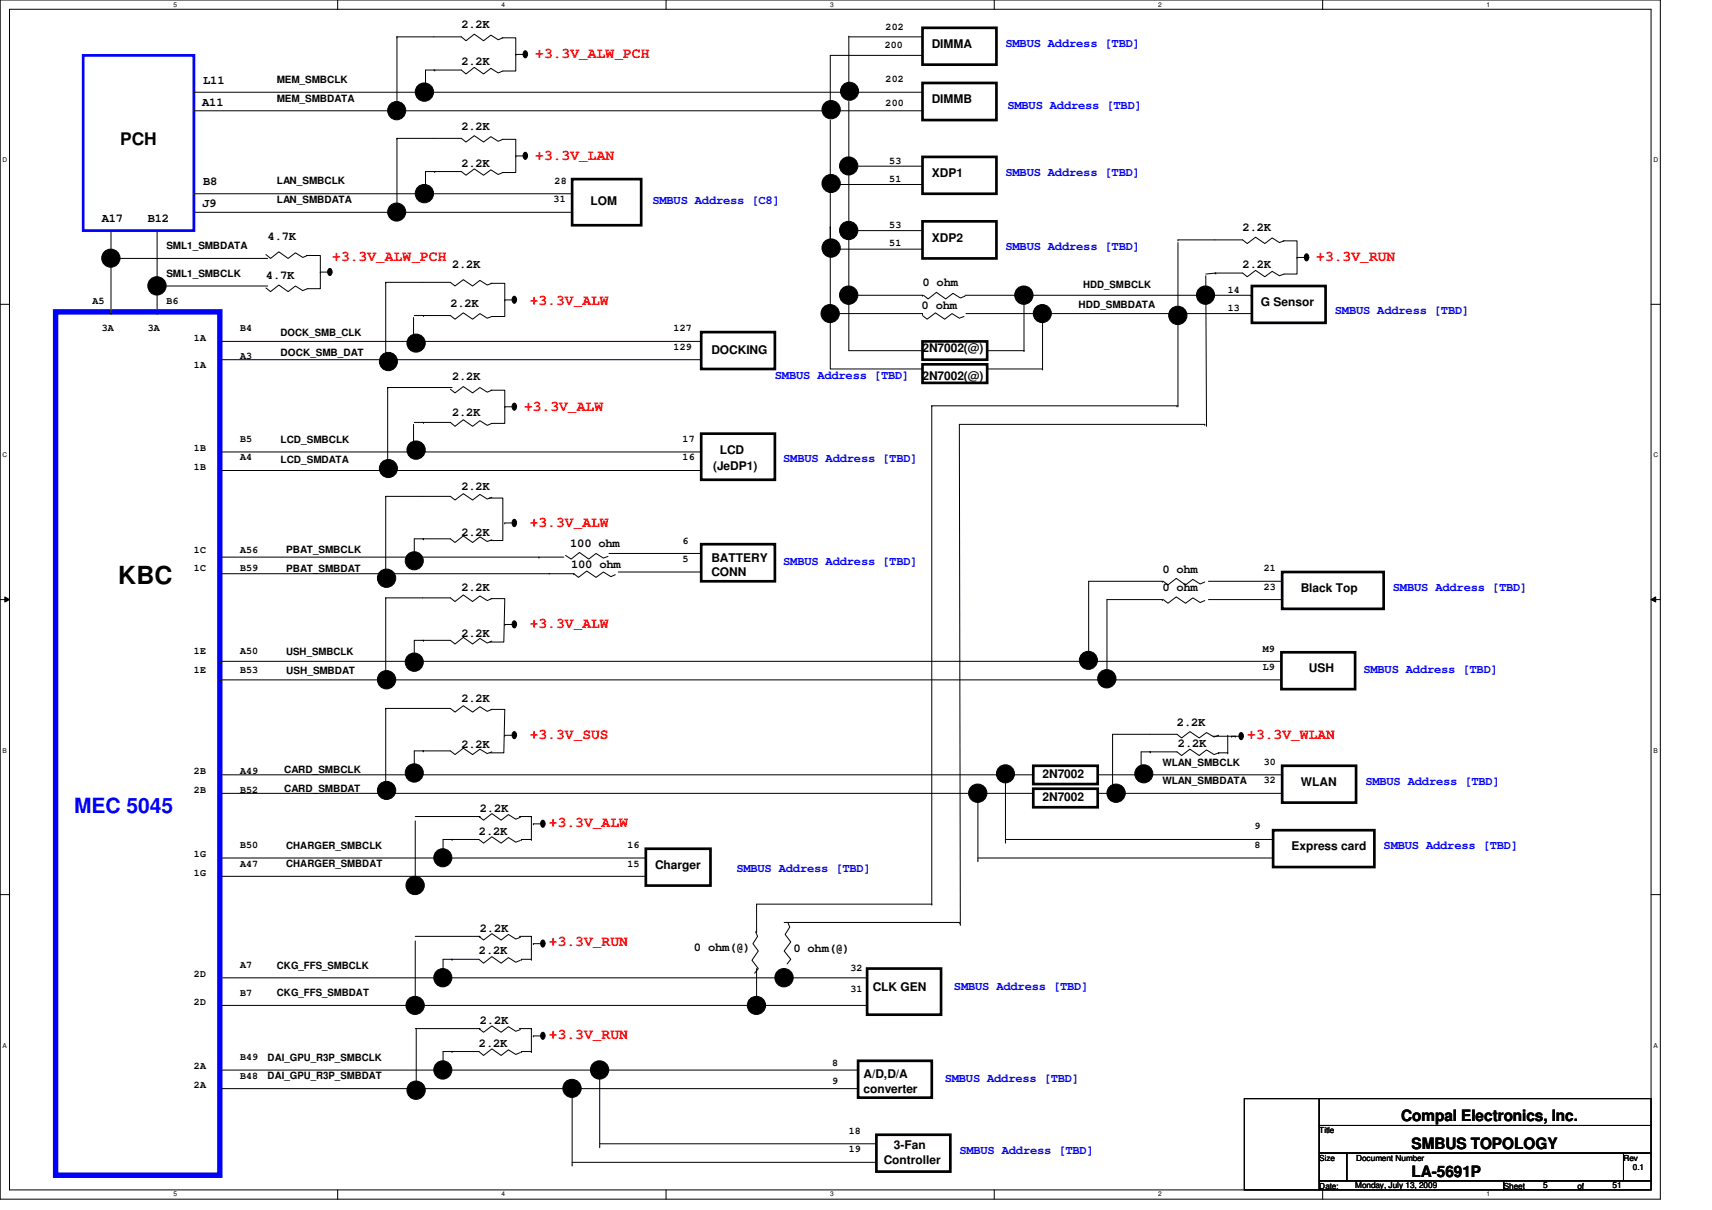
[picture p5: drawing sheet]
<svg xmlns="http://www.w3.org/2000/svg" width="297mm" height="210mm" viewBox="0 0 297 210" stroke-linecap="round" stroke-linejoin="round" font-family="sans-serif">
<path d="M0 0h288.1v208h-288.1zM1.6 1.6h284.9v204.8h-284.9z" fill="none" stroke="#000" stroke-width=".17"/>
<g fill="#fff">
<path d="M30.1 .2h.6v1.2h-.6z"/>
<path d="M30.1 206.6h.6v1.2h-.6z"/>
</g>
<path d="M58.6 0v1.6M58.6 206.4v1.6" fill="none" stroke="#000" stroke-width=".17"/>
<g fill="#fff">
<path d="M87 .2h.6v1.2h-.6z"/>
<path d="M87 206.6h.6v1.2h-.6z"/>
</g>
<path d="M115.6 0v1.6M115.6 206.4v1.6" fill="none" stroke="#000" stroke-width=".17"/>
<g fill="#fff">
<path d="M144 .2h.6v1.2h-.6z"/>
<path d="M144 206.6h.6v1.2h-.6z"/>
</g>
<path d="M172.5 0v1.6M172.5 206.4v1.6" fill="none" stroke="#000" stroke-width=".17"/>
<g fill="#fff">
<path d="M201 .2h.5v1.2h-.5z"/>
<path d="M201 206.6h.5v1.2h-.5z"/>
</g>
<path d="M229.5 0v1.6M229.5 206.4v1.6" fill="none" stroke="#000" stroke-width=".17"/>
<g fill="#fff">
<path d="M257.9 .2h.6v1.2h-.6z"/>
<path d="M257.9 206.6h.6v1.2h-.6z"/>
<path d="M.5 27.2h.7v1.2h-.7z"/>
<path d="M286.9 27.2h.8v1.2h-.8z"/>
<path d="M.5 78.4h.7v1.1h-.7z"/>
<path d="M286.9 78.4h.8v1.1h-.8z"/>
</g>
<path d="M0 52.8h1.6M286.5 52.8h1.6" fill="none" stroke="#000" stroke-width=".17"/>
<g fill="#fff">
<path d="M.5 129.6h.7v1.2h-.7z"/>
<path d="M286.9 129.6h.7v1.2h-.7z"/>
</g>
<path d="M0 104h1.6M.8 103.5l.8 .5-.8 .4zM286.5 104l.8-.5v.9zM286.5 104h1.6" fill="none" stroke="#000" stroke-width=".17"/>
<path d="M.8 103.5l.8 .5-.8 .4zM286.5 104l.8-.5v.9z" fill="#000"/>
<g fill="#fff">
<path d="M.5 180.8h.7v1.1h-.7z"/>
<path d="M286.9 180.8h.7v1.1h-.7z"/>
</g>
<g fill="none" stroke="#000" stroke-width=".17">
<path d="M33.7 16h.1M33.7 19.2h.1M33.7 16h126.4M33.7 19.2h126.4M68.9 6.4h.1M68.9 19.2h.1M68.9 6.4h11.1l.9 .7 1.4-1.2 1.6 1.2 1.3-1 1.2 .8 .8-.3M68.9 6.4v12.8M73.8 15.2h.1M75.4 12.1h.1M87.1 6.6h2.4v5.7h-2.3l-.8 .4-1.2-.8-1.3 .9-1.6-1.1-1.4 1.1-.9-.7h-6.2v3.1M89.5 9.4h.1"/>
<path d="M89.5 9.4h2.1M90.9 8.9l.2-.1a.68 .68 0 0 1 .4 .6 .68 .68 0 0 1-.4 .6 .71 .71 0 0 1-.2-1.1zM144.1 19.9h.1M147.3 16.5h.1M147.3 6.4h12.8M147.3 6.3v10.2M147.3 17.6v43.2h12.8M160.1 6.4h.1M160.1 9.6h.1M160.1 9.6h-16v10.3M33.7 36.8h.1M33.7 33.6h.1"/>
<path d="M33.7 36.8h65.6M33.7 33.6h65.6M68.9 24h11.1l.9 .6 1.4-1.1 1.6 1.1 1.3-.9 1.2 .8 .8-.3M68.9 24h.1M68.9 36.8h.1M68.9 24v12.8M73.8 32.8h.1M75.4 29.8h.1M87.1 24.2h2.4v5.7h-2.3l-.8 .4-1.2-.8-1.3 .9-1.6-1.1-1.4 1.1-.9-.6h-6.2v3M89.5 27.1h.1M89.5 27.1h2.1M90.9 26.5l.2-.1a.68 .68 0 0 1 .4 .6 .68 .68 0 0 1-.4 .6 .71 .71 0 0 1-.2-1.1z"/>
<path d="M144.1 39.4h.1M144.1 20.8v43.2h16M145.7 32h.1M145.7 32h14.4M147.3 39.5h.1M148.9 28.8h11.2M160.1 28.8h.1M19.3 54.4h.1M19.3 44.8h.1M19.3 40v14.4M19.3 44.8h27.1M27.3 54.4h.1"/>
<path d="M27.3 49.6h.1M27.3 40v14.4M27.3 49.6h19.1M38.4 59.2h.1M38.4 59.2h83.3M46.1 44.2l.8 .6 1.5-1.1 1.6 1.1 1.3-.9 1.2 .8 .8-.4M53.2 44.3h2.4v5.8h-2.3l-.8 .3-1.2-.8-1.3 1-1.6-1.2-1.5 1.2-.8-.6M55.6 47.2h.1M55.6 47.2h2.1M57 46.6h.2a.68 .68 0 0 1 .4 .6 .68 .68 0 0 1-.4 .6 .71 .71 0 0 1-.2-1.2zM66.9 49h11.2l.8 .6 1.5-1.1 1.6 1.1 1.3-1 1.2 .8 .8-.3M66.9 49h.1"/>
<path d="M66.9 49v12.8M71.8 58.1h.1M71.8 55.1v3M73.5 54.7h.1M85.2 49.1h2.4v5.8h-2.3l-.8 .3-1.2-.8-1.3 1-1.6-1.1-1.5 1.1-.8-.7h-6.2M87.6 52h.1M87.6 52h2.1M89 51.5l.2-.1a.68 .68 0 0 1 .4 .6 .68 .68 0 0 1-.4 .6 .71 .71 0 0 1-.2-1.1zM144.1 43.2h.1M144.1 43.2h16M144.1 54.4h16M147.3 40h.1"/>
<path d="M147.3 40h12.8M147.3 51.2h12.8M160.1 43.2h.1M160.1 40h.1M160.1 51.2h.1M160.1 54.4h.1M160.1 54.7l.8 .7 1.4-1.1 1.6 1.1 1.3-1 1.3 .8 .8-.3M160.2 51.2l.8 .7 1.5-1.2 1.6 1.2 1.3-1 1.2 .8 .8-.3M167.4 51.2h49.6M167.6 54.4h49.6M177.7 51.2h.1M177.7 51.2v9.6"/>
<path d="M180.9 54.4h.1M180.9 54.4v9.6M204.4 41.6h11.2l.8 .6 1.4-1.1 1.7 1.1 1.2-.9 1.3 .8 .8-.3M204.4 41.6h.1M204.4 42.1v28.3M209.2 47.8l.1 26M210.9 47.4h.1M210.9 47.4l-1.7 .1M217 51.2h.1M217.2 54.4h.1M222.6 41.8h2.4v5.7h-2.2l-.8 .3-1.3-.7-1.2 .9-1.7-1.1-1.4 1.1-.8-.6h-4.8M225 44.7h.1"/>
<path d="M225 44.7h2.1M226.5 44.1l.2-.1a.68 .68 0 0 1 .4 .6 .68 .68 0 0 1-.4 .7 .71 .71 0 0 1-.2-1.2zM38.4 78.4h.1M38.4 62.4h.1M38.4 78.4h83.3M38.4 62.4h83.3M66.9 61.8h.1M67.3 67.2h.1M67.3 67.2v12.8M67.3 67.2h11.1M71.8 76.7h.1M71.8 73.6v3.1"/>
<path d="M73.5 73.3h.1M78.1 67.5l.8 .7 1.5-1.1 1.6 1.1 1.3-1 1.2 .8 .8-.3M85.2 67.7h2.4v5.7h-2.3l-.8 .4-1.2-.8-1.3 1-1.6-1.2-1.5 1.2-.8-.7h-6.2M87.6 70.6h.1M87.6 70.6h2.1M89 70l.2-.1a.68 .68 0 0 1 .4 .6 .68 .68 0 0 1-.4 .7 .71 .71 0 0 1-.2-1.2zM160.1 60.8h.1M160.1 64h.1M161.7 70.4h.1M161.7 70.4v86.4M161.7 70.4h42.5M171.3 60.8h6.4"/>
<path d="M171.3 64h9.6M177.7 60.8h.1M180.9 64h.1M204.2 70.4h.1M204.4 70.4h.1M209 73.6h.1M209 73.6h-42.5l.1 86.8M209.3 73.8h.1M38.3 96.6h.1M38.3 96.6h59.5M38.4 99.5h.1M38.4 81.6h.1"/>
<path d="M38.4 99.5h61.2M38.4 81.6h83.3M66.9 86.1h11.2l.8 .6 1.5-1.1 1.6 1.1 1.3-.9 1.2 .8 .8-.3M66.9 86.1h.1M66.9 98.9h.1M66.9 86.1v12.8M67.3 80h.1M71.9 96.5h.1M73.5 93.5h.1M84.9 86.4h2.3v7.4h-2.2M85.3 93.6l-.8 .3-1.2-.8-1.3 1-1.6-1.1-1.5 1.1-.8-.6h-6.2v3M87.6 90.7h.1"/>
<path d="M87.6 90.7h2.1M89 90.2l.2-.1a.72 .72 0 0 1 0 1.3 .74 .74 0 0 1-.2-1.2zM93.5 96.6h.1M98.1 96.4l1 .6 1.4-1.2 1.6 1.2 1.3-1 1.3 .8 .8-.3M99.6 99.5l.8 .7 1.4-1.1 1.6 1.1 1.3-1 1.3 .8 .8-.3M99.6 99.5h.1M105.7 96h16M107.3 99.2h14.4M121.7 99.2h.1M121.7 96h.1M38.3 114.7h.1M38.3 117.9h.1"/>
<path d="M38.3 114.7h184M38.3 117.9h184M66.9 103.7h11.2l.8 .7 1.5-1.2 1.6 1.2 1.3-1 1.2 .8 .8-.4M66.9 103.7h.1M66.9 116.5h.1M66.9 103.7v12.8M71.9 114.1h.1M73.5 111.1h.1M85.2 103.8h2.4l-.2 7.6h-2.4M85.3 111.2l-.8 .3-1.2-.8-1.3 1-1.6-1.1-1.5 1.1-.8-.6h-6.2v3M87.6 108.3h.1M87.6 108.3h2.1"/>
<path d="M89 107.8l.2-.1a.68 .68 0 0 1 .4 .6 .68 .68 0 0 1-.4 .6 .71 .71 0 0 1-.2-1.1zM188.9 115.2h.1M192.1 118.4h.1M201.7 100.8h.1M201.7 104h.1M201.7 100.8h-12.8v14.4M201.7 104h-9.6v14.4M201.8 100.8l.8 .7 1.5-1.2 1.6 1.2 1.3-1 1.2 .8 .8-.3M201.8 104l.8 .6 1.5-1.1 1.6 1.1 1.3-.9 1.2 .8 .8-.3M209.7 100.8h12.8M209.7 104h12.8M222.5 100.8h.1"/>
<path d="M222.5 104h.1M38.4 134.4h.1M38.4 137.6h140.9M38.4 134.4h140.9M66.9 122.9h11.2l.8 .6 1.5-1.1 1.6 1.1 1.3-.9 1.2 .8 .8-.3M66.9 122.9h.1M66.9 135.7h.1M66.9 122.9v12.8M71.9 133.3h.1M73.5 130.3h.1M85.2 123.1h2.4l-.2 7.5h-2.4M85.3 130.4l-.8 .3-1.2-.7-1.3 .9-1.6-1.1-1.5 1.1-.8-.6h-6.2v3"/>
<path d="M87.6 127.6h.1M87.6 127.6h2.1M89 127l.2-.1a.68 .68 0 0 1 .4 .6 .68 .68 0 0 1-.4 .6 .71 .71 0 0 1-.2-1.1zM169.7 137.6v11.7M174.5 134.4v11.7M179.3 137.6h.1M190.5 137.6h32M190.5 134.4h32M193 137.5h.1M193 127.4h11.2l.8 .6 1.5-1.1 1.6 1.1 1.2-.9 1.3 .7 .9-.2M193 127.4h.1M193 127.4v10.1"/>
<path d="M198 133.5h.1M199.6 130.4h.1M210.5 127.7h5.3M211.5 130.6l-.9 .3-1.3-.8-1.2 1-1.6-1.1-1.5 1.1-.8-.7h-6.2v3.1M211.5 130.6h.1M211.5 130.6h1.5M213 130.6h.1M213 127.6v3M213.7 127.7h.1M214.3 127.7h.1M215.2 127.2l.1-.1a.68 .68 0 0 1 .4 .6 .68 .68 0 0 1-.4 .6 .71 .71 0 0 1-.1-1.1zM222.5 137.6h.1"/>
<path d="M222.5 134.4h.1M0 155.2h1.6M38.4 148.8h.1M38.4 152h.1M38.4 148.8h73.7M38.4 152h73.7M72 153.6h.1M72 142.4v11.2M72 141.6h11.3M76.9 148.7h.1M78.4 145.6h.1M83.1 141.6l.8 .7 1.4-1.2 1.6 1.2 1.3-1 1.3 .8 .8-.3"/>
<path d="M83.3 141.6h.1M90.1 141.6h2.1M90.3 145.8l-.8 .3-1.3-.8-1.3 1-1.6-1.1-1.4 1.1-.8-.7h-6.2v3.1M90.5 145.6h.1M90.5 145.6h1.7M92.2 145.6h.1M92.2 141.6h.1M92.2 141.6v4M92.5 142.9h.1M92.5 142.9h2.1M94 142.4l.2-.1a.68 .68 0 0 1 .4 .6 .68 .68 0 0 1-.4 .6 .71 .71 0 0 1-.2-1.1zM161.7 156.8h.1"/>
<path d="M161.7 156.8h-30.4v4.8M169.7 149.3h.1M169.7 148.8h51.2M174.5 146.1h.1M174.5 145.6h46.4M220.9 148.8h.1M220.9 145.6h.1M286.5 155.2h1.6M38.4 169.6h112M38.4 174.4h112M72 174.4h.1M72 162.4h11.3"/>
<path d="M72 163.2v11.2M72 178.4h11.3M72.2 178.4v11.3M76.9 169.5h.1M78.4 166.4h.1M83.1 162.4l.8 .7 1.4-1.1 1.6 1.1 1.3-1 1.3 .8 .8-.3M83.1 178.4l.8 .7 1.4-1.1 1.6 1.1 1.3-1 1.3 .8 .8-.3M83.3 162.4h.1M83.3 178.4h.1M90.1 162.4h2.1M90.1 178.4h2.1M90.3 166.6l-.8 .3-1.3-.8-1.3 1-1.6-1.2-1.4 1.2-.8-.7h-6.2v3.1"/>
<path d="M90.5 166.4h.1M90.5 166.4h1.7M92.2 166.4h.1M92.2 162.4h.1M92.2 178.4h.1M92.2 162.4v4M92.2 178.4v4M92.5 163.7h.1M92.5 179.7h.1M92.5 163.7h2.1M92.5 179.7h2.1M94 163.1h.2a.68 .68 0 0 1 .4 .6 .68 .68 0 0 1-.4 .6 .71 .71 0 0 1-.2-1.2z"/>
<path d="M94 179.1h.2a.68 .68 0 0 1 .4 .6 .68 .68 0 0 1-.4 .6 .71 .71 0 0 1-.2-1.2zM131.1 161.6l.3 .8-.8 1.3 1 1.3-1.1 1.6 1.1 1.4-.7 .8M131.3 161.6h.1M131.3 172.8h.1M131.3 168v4.8M136.1 169.6h.1M136.1 160h30.4M136.1 168v1.6M136.7 160l.3 .8-.8 1.3 1 1.3-1.1 1.6 1.1 1.4-.6 .8M150.4 169.6h.1M150.4 174.4h.1M166.5 160h.1"/>
<path d="M166.6 160.4h.1M38.4 185.6h.1M38.4 188.8h.1M38.4 185.6h110.5M38.4 188.8h110.5M72.2 189.7h.1M76.9 185.5h.1M78.4 182.4h.1M90.3 182.6l-.8 .3-1.3-.8-1.3 1-1.6-1.2-1.4 1.2-.8-.7h-6.2v3.1M90.5 182.4h.1M90.5 182.4h1.7M92.2 182.4h.1"/>
<path d="M99.3 188.8v13.3M104.1 198.9h.1M104.1 185.6v13.3M104.1 198.4h48M152.1 198.4h.1M215.9 190.6h13v15.8h-13zM228.9 190.6h57.6v4.6h-57.6zM228.9 195.2h57.6v4.8h-57.6zM99.3 202.1h.1M99.3 201.6h52.8M152.1 201.6h.1M228.9 200h4.8v4.9h-4.8z"/>
<path d="M228.9 204.9h32v1.5h-32zM233.7 200h48v4.9h-48zM260.9 204.9h25.6v1.5h-25.6zM281.7 200h4.8v4.9h-4.8z"/>
<circle cx="68.8" cy="19.2" r="1.58"/>
<circle cx="73.6" cy="16" r="1.6"/>
<circle cx="144.2" cy="19" r="1.6"/>
<circle cx="147.4" cy="15.8" r="1.57"/>
<circle cx="68.8" cy="36.8" r="1.57"/>
<circle cx="73.6" cy="33.6" r="1.6"/>
<circle cx="144.2" cy="31.8" r="1.58"/>
<circle cx="147.2" cy="40" r="1.6"/>
<circle cx="147.3" cy="28.8" r="1.58"/>
<circle cx="19.2" cy="44.8" r="1.58"/>
<circle cx="27.2" cy="49.6" r="1.6"/>
<circle cx="72.2" cy="59.5" r="1.58"/>
<circle cx="144" cy="54.4" r="1.58"/>
<circle cx="144.2" cy="43" r="1.6"/>
<circle cx="147.2" cy="51.2" r="1.6"/>
<circle cx="177.6" cy="51.2" r="1.6"/>
<circle cx="180.8" cy="54.4" r="1.57"/>
<circle cx="204.4" cy="54.7" r="1.6"/>
<circle cx="209.2" cy="51.2" r="1.58"/>
<circle cx="67.4" cy="62.7" r="1.58"/>
<circle cx="72.2" cy="78.1" r="1.6"/>
<circle cx="67.4" cy="81.3" r="1.57"/>
<circle cx="71.9" cy="97.3" r="1.57"/>
<circle cx="67.1" cy="117.9" r="1.6"/>
<circle cx="67.1" cy="100.3" r="1.6"/>
<circle cx="71.9" cy="114.9" r="1.58"/>
<circle cx="188.8" cy="114.6" r="1.57"/>
<circle cx="192" cy="117.7" r="1.6"/>
<circle cx="67.1" cy="137.1" r="1.58"/>
<circle cx="71.9" cy="134.1" r="1.58"/>
<circle cx="169.6" cy="137.6" r="1.6"/>
<circle cx="174.4" cy="134.2" r="1.57"/>
<circle cx="193.6" cy="137.6" r="1.6"/>
<circle cx="198.5" cy="134.2" r="1.57"/>
<circle cx="72" cy="153.6" r="1.6"/>
<circle cx="76.8" cy="148.8" r="1.57"/>
<circle cx="72" cy="174.4" r="1.58"/>
<circle cx="76.8" cy="169.6" r="1.58"/>
<circle cx="131.3" cy="174.4" r="1.58"/>
<circle cx="136" cy="169.6" r="1.6"/>
<circle cx="72.2" cy="189.1" r="1.6"/>
<circle cx="76.8" cy="185.6" r="1.58"/>
<circle cx="99.3" cy="188.8" r="1.58"/>
<circle cx="104" cy="185.6" r="1.6"/>
</g>
<path d="M9.6 54.1h28.5v149.8h-28.5z" fill="none" stroke="#00f" stroke-width=".93"/>
<g fill="#000">
<path d="M90.9 8.9l.2-.1a.68 .68 0 0 1 .4 .6 .68 .68 0 0 1-.4 .6 .71 .71 0 0 1-.2-1.1z" fill-rule="evenodd"/>
<path d="M90.9 26.5l.2-.1a.68 .68 0 0 1 .4 .6 .68 .68 0 0 1-.4 .6 .71 .71 0 0 1-.2-1.1z" fill-rule="evenodd"/>
<path d="M57 46.6h.2a.68 .68 0 0 1 .4 .6 .68 .68 0 0 1-.4 .6 .71 .71 0 0 1-.2-1.2z" fill-rule="evenodd"/>
<path d="M89 51.5l.2-.1a.68 .68 0 0 1 .4 .6 .68 .68 0 0 1-.4 .6 .71 .71 0 0 1-.2-1.1z" fill-rule="evenodd"/>
<path d="M226.5 44.1l.2-.1a.68 .68 0 0 1 .4 .6 .68 .68 0 0 1-.4 .7 .71 .71 0 0 1-.2-1.2z" fill-rule="evenodd"/>
<path d="M89 70l.2-.1a.68 .68 0 0 1 .4 .6 .68 .68 0 0 1-.4 .7 .71 .71 0 0 1-.2-1.2z" fill-rule="evenodd"/>
<path d="M89 90.2l.2-.1a.72 .72 0 0 1 0 1.3 .74 .74 0 0 1-.2-1.2z" fill-rule="evenodd"/>
<path d="M89 107.8l.2-.1a.68 .68 0 0 1 .4 .6 .68 .68 0 0 1-.4 .6 .71 .71 0 0 1-.2-1.1z" fill-rule="evenodd"/>
<path d="M89 127l.2-.1a.68 .68 0 0 1 .4 .6 .68 .68 0 0 1-.4 .6 .71 .71 0 0 1-.2-1.1z" fill-rule="evenodd"/>
<path d="M215.2 127.2l.1-.1a.68 .68 0 0 1 .4 .6 .68 .68 0 0 1-.4 .6 .71 .71 0 0 1-.1-1.1z" fill-rule="evenodd"/>
<path d="M94 142.4l.2-.1a.68 .68 0 0 1 .4 .6 .68 .68 0 0 1-.4 .6 .71 .71 0 0 1-.2-1.1z" fill-rule="evenodd"/>
<path d="M94 163.1h.2a.68 .68 0 0 1 .4 .6 .68 .68 0 0 1-.4 .6 .71 .71 0 0 1-.2-1.2z" fill-rule="evenodd"/>
<path d="M94 179.1h.2a.68 .68 0 0 1 .4 .6 .68 .68 0 0 1-.4 .6 .71 .71 0 0 1-.2-1.2z" fill-rule="evenodd"/>
<circle cx="68.8" cy="19.2" r="1.58"/>
<circle cx="73.6" cy="16" r="1.6"/>
<circle cx="144.2" cy="19" r="1.6"/>
<circle cx="147.4" cy="15.8" r="1.57"/>
<circle cx="68.8" cy="36.8" r="1.57"/>
<circle cx="73.6" cy="33.6" r="1.6"/>
<circle cx="144.2" cy="31.8" r="1.58"/>
<circle cx="147.2" cy="40" r="1.6"/>
<circle cx="147.3" cy="28.8" r="1.58"/>
<circle cx="19.2" cy="44.8" r="1.58"/>
<circle cx="27.2" cy="49.6" r="1.6"/>
<circle cx="72.2" cy="59.5" r="1.58"/>
<circle cx="144" cy="54.4" r="1.58"/>
<circle cx="144.2" cy="43" r="1.6"/>
<circle cx="147.2" cy="51.2" r="1.6"/>
<circle cx="177.6" cy="51.2" r="1.6"/>
<circle cx="180.8" cy="54.4" r="1.57"/>
<circle cx="204.4" cy="54.7" r="1.6"/>
<circle cx="209.2" cy="51.2" r="1.58"/>
<circle cx="67.4" cy="62.7" r="1.58"/>
<circle cx="72.2" cy="78.1" r="1.6"/>
<circle cx="67.4" cy="81.3" r="1.57"/>
<circle cx="71.9" cy="97.3" r="1.57"/>
<circle cx="67.1" cy="117.9" r="1.6"/>
<circle cx="67.1" cy="100.3" r="1.6"/>
<circle cx="71.9" cy="114.9" r="1.58"/>
<circle cx="188.8" cy="114.6" r="1.57"/>
<circle cx="192" cy="117.7" r="1.6"/>
<circle cx="67.1" cy="137.1" r="1.58"/>
<circle cx="71.9" cy="134.1" r="1.58"/>
<circle cx="169.6" cy="137.6" r="1.6"/>
<circle cx="174.4" cy="134.2" r="1.57"/>
<circle cx="193.6" cy="137.6" r="1.6"/>
<circle cx="198.5" cy="134.2" r="1.57"/>
<circle cx="72" cy="153.6" r="1.6"/>
<circle cx="76.8" cy="148.8" r="1.57"/>
<circle cx="72" cy="174.4" r="1.58"/>
<circle cx="76.8" cy="169.6" r="1.58"/>
<circle cx="131.3" cy="174.4" r="1.58"/>
<circle cx="136" cy="169.6" r="1.6"/>
<circle cx="72.2" cy="189.1" r="1.6"/>
<circle cx="76.8" cy="185.6" r="1.58"/>
<circle cx="99.3" cy="188.8" r="1.58"/>
<circle cx="104" cy="185.6" r="1.6"/>
</g>
<g fill="none" stroke="#000" stroke-width=".47">
<path d="M160.1 14.4h12.8v6.4h-12.8zM160.1 4.8h12.8v6.4h-12.8zM99.3 31.1h11.9v8h-11.9zM160.1 38.4h12.8v6.4h-12.8zM160.1 27.2h12.8v6.4h-12.8zM121.7 57.6h12.7v6.4h-12.7zM160.1 59.2h11.2v3.2h-11.2zM217.2 49.6h12.8v6.4h-12.8zM121.7 75.2h12.7v8h-12.7zM160.1 63.2h11.2v3.2h-11.2zM121.7 94.4h12.7v6.4h-12.7zM222.5 99.2h17.6v6.4h-17.6z"/>
<path d="M222.3 113.2h12.8v6.3h-12.8zM179.3 132.8h11.2v3.2h-11.2zM179.3 136.8h11.2v3.2h-11.2zM222.5 132.8h12.8v6.4h-12.8zM112.1 147.2h11.2v6.4h-11.2zM220.9 144h17.6v6.4h-17.6zM150.4 168h12.9v8h-12.9zM148.9 184h12.8v6.4h-12.8zM152.1 196.8h12.8v6.4h-12.8z"/>
</g>
<path d="M14.4 9.6h19.3v30.4h-19.3z" fill="none" stroke="#00f" stroke-width=".47"/>
<text font-size="4.3" x="20.5" y="101.3">KBC</text>
<text font-size="3.6" fill="#00f" x="12.9" y="141">MEC 5045</text>
<text font-size="3" x="20.9" y="25.1">PCH</text>
<g font-size="2.7">
<text x="243.1" y="194.4">Compal Electronics, Inc.</text>
<text x="244.9" y="199.4">SMBUS TOPOLOGY</text>
<text x="244.9" y="204.2">LA-5691P</text>
</g>
<g font-size="2.5" fill="#f00">
<text x="92.9" y="10.1">+3.3V_ALW_PCH</text>
<text x="92.9" y="27.7">+3.3V_LAN</text>
<text x="57.7" y="45.3">+3.3V_ALW_PCH</text>
<text x="228.4" y="45.3">+3.3V_RUN</text>
<text x="91.9" y="53">+3.3V_ALW</text>
<text x="90.9" y="71.4">+3.3V_ALW</text>
<text x="91.9" y="91.4">+3.3V_ALW</text>
<text x="91.9" y="109">+3.3V_ALW</text>
<text x="91.9" y="128.2">+3.3V_SUS</text>
<text x="216.4" y="128.2">+3.3V_WLAN</text>
<text x="95.2" y="143.4">+3.3V_ALW</text>
<text x="95.2" y="164.2">+3.3V_RUN</text>
<text x="95.2" y="180.2">+3.3V_RUN</text>
</g>
<g font-size="2.1">
<text x="80" y="4.9">2.2K</text>
<text x="80" y="11.3">2.2K</text>
<text x="161.7" y="8.3">DIMMA</text>
<text x="35.3" y="14.5">L11</text>
<text x="161.7" y="17.9">DIMMB</text>
<text x="35.1" y="18.3">A11</text>
<text x="80" y="22.5">2.2K</text>
<text x="80" y="28.9">2.2K</text>
<text x="35.1" y="35.9">J9</text>
<text x="35.3" y="32.1">B8</text>
<text x="102.4" y="35.5">LOM</text>
<text x="161.7" y="30.7">XDP1</text>
<text x="17.6" y="38.5">A17</text>
<text x="25.7" y="38.5">B12</text>
<text x="46.4" y="41.7">4.7K</text>
<text x="161.7" y="41.9">XDP2</text>
<text x="215.6" y="40.1">2.2K</text>
<text x="78.4" y="46.5">2.2K</text>
<text x="215.6" y="46.5">2.2K</text>
<text x="46.1" y="48.4">4.7K</text>
<text x="78.1" y="53.2">2.2K</text>
<text x="159.9" y="53.6">0 ohm</text>
<text x="160.1" y="49.7">0 ohm</text>
<text x="218.8" y="53.1">G Sensor</text>
<text x="78.4" y="65.9">2.2K</text>
<text x="123.4" y="61.4">DOCKING</text>
<text x="160.1" y="61.1">2N7002(@)</text>
<text x="160.1" y="65.9">2N7002(@)</text>
<text x="78.4" y="72.1">2.2K</text>
<text x="123.7" y="81.4">(JeDP1)</text>
<text x="124.9" y="78.7">LCD</text>
<text x="80" y="84.9">2.2K</text>
<text x="80" y="92.9">2.2K</text>
<text x="98.9" y="94.8">100 ohm</text>
<text x="99.1" y="98.5">100 ohm</text>
<text x="123.4" y="97.5">BATTERY</text>
<text x="123.4" y="99.9">CONN</text>
<text x="201.7" y="99.3">0 ohm</text>
<text x="80" y="102.5">2.2K</text>
<text x="201.7" y="102.5">0 ohm</text>
<text x="225.7" y="102.7">Black Top</text>
<text x="80" y="110.5">2.2K</text>
<text x="227.1" y="116.6">USH</text>
<text x="80" y="121.7">2.2K</text>
<text x="204.2" y="125.9">2.2K</text>
<text x="80" y="129.7">2.2K</text>
<text x="204.4" y="129.5">2.2K</text>
<text x="180.9" y="135">2N7002</text>
<text x="225.7" y="136.3">WLAN</text>
<text x="83.3" y="140.9">2.2K</text>
<text x="180.9" y="138.9">2N7002</text>
<text x="83.1" y="144.8">2.2K</text>
<text x="224.1" y="147.5">Express card</text>
<text x="113.7" y="150.7">Charger</text>
<text x="83.3" y="161.7">2.2K</text>
<text x="83.1" y="165.6">2.2K</text>
<text x="120.4" y="164.9">0 ohm(@)</text>
<text x="137.7" y="165.1">0 ohm(@)</text>
<text x="151.4" y="171.9">CLK GEN</text>
<text x="83.3" y="177.7">2.2K</text>
<text x="83.1" y="181.6">2.2K</text>
<text x="149.8" y="187.1">A/D,D/A</text>
<text x="149.8" y="189.5">converter</text>
<text x="153.3" y="201.8">Controller</text>
<text x="155.1" y="199.4">3-Fan</text>
</g>
<g font-size="2.1" fill="#00f">
<text x="174.5" y="8.1">SMBUS Address [TBD]</text>
<text x="174.8" y="19">SMBUS Address [TBD]</text>
<text x="113.2" y="35.3">SMBUS Address [C8]</text>
<text x="174.5" y="30.5">SMBUS Address [TBD]</text>
<text x="174.5" y="43.3">SMBUS Address [TBD]</text>
<text x="231.6" y="54.5">SMBUS Address [TBD]</text>
<text x="134.4" y="65.7">SMBUS Address [TBD]</text>
<text x="135.9" y="80.1">SMBUS Address [TBD]</text>
<text x="135.9" y="98">SMBUS Address [TBD]</text>
<text x="241.7" y="102.5">SMBUS Address [TBD]</text>
<text x="236.6" y="116.8">SMBUS Address [TBD]</text>
<text x="236.9" y="136.1">SMBUS Address [TBD]</text>
<text x="240.1" y="147.3">SMBUS Address [TBD]</text>
<text x="127.8" y="151.3">SMBUS Address [TBD]</text>
<text x="165.5" y="171.7">SMBUS Address [TBD]</text>
<text x="163.9" y="187.7">SMBUS Address [TBD]</text>
<text x="166.5" y="200.1">SMBUS Address [TBD]</text>
</g>
<g font-size="1.7">
<text x="153.7" y="5.2">202</text>
<text x="153.5" y="8.4">200</text>
<text x="48" y="17.6">MEM_SMBDATA</text>
<text x="48" y="14.4">MEM_SMBCLK</text>
<text x="153.7" y="14.3">202</text>
<text x="153.7" y="18.5">200</text>
<text x="154.3" y="28.4">53</text>
<text x="48" y="32">LAN_SMBCLK</text>
<text x="48" y="35.2">LAN_SMBDATA</text>
<text x="96.1" y="35.1">31</text>
<text x="96.2" y="31.9">28</text>
<text x="154.3" y="31.6">51</text>
<text x="154.3" y="39.6">53</text>
<text x="28.9" y="43.2">SML1_SMBDATA</text>
<text x="154.3" y="42.8">51</text>
<text x="16" y="52.7">A5</text>
<text x="28.9" y="48">SML1_SMBCLK</text>
<text x="28.9" y="52.7">B6</text>
<text x="187.1" y="53.5">HDD_SMBDATA</text>
<text x="187.9" y="50">HDD_SMBCLK</text>
<text x="213" y="50.8">14</text>
<text x="213" y="54">13</text>
<text x="17.6" y="57.5">3A</text>
<text x="25.7" y="57.5">3A</text>
<text x="33.7" y="59.1">1A</text>
<text x="41.7" y="57.5">B4</text>
<text x="48.7" y="58.3">DOCK_SMB_CLK</text>
<text x="116.9" y="57.5">127</text>
<text x="33.7" y="63.9">1A</text>
<text x="41.7" y="62.3">A3</text>
<text x="48.7" y="61.8">DOCK_SMB_DAT</text>
<text x="116.9" y="60.7">129</text>
<text x="41.7" y="76.7">B5</text>
<text x="48.7" y="76.8">LCD_SMBCLK</text>
<text x="118.4" y="76.7">17</text>
<text x="33.7" y="78.3">1B</text>
<text x="33.7" y="81.5">1B</text>
<text x="41.7" y="79.9">A4</text>
<text x="48.7" y="80.3">LCD_SMDATA</text>
<text x="118.4" y="79.9">16</text>
<text x="33.7" y="95.9">1C</text>
<text x="41.7" y="95.9">A56</text>
<text x="118.4" y="94.3">6</text>
<text x="33.7" y="99.1">1C</text>
<text x="41.7" y="99.1">B59</text>
<text x="49.7" y="96">PBAT_SMBCLK</text>
<text x="49.7" y="99.2">PBAT_SMBDAT</text>
<text x="118.4" y="97.5">5</text>
<text x="219.3" y="99.1">21</text>
<text x="219.3" y="102.3">23</text>
<text x="33.7" y="113.5">1E</text>
<text x="41.7" y="113.5">A50</text>
<text x="49.7" y="113.6">USH_SMBCLK</text>
<text x="219.1" y="113">M9</text>
<text x="33.7" y="116.7">1E</text>
<text x="41.7" y="116.7">B53</text>
<text x="49.7" y="116.8">USH_SMBDAT</text>
<text x="219.1" y="116.2">L9</text>
<text x="33.7" y="134.3">2B</text>
<text x="33.7" y="137.5">2B</text>
<text x="41.7" y="134.3">A49</text>
<text x="41.7" y="137.5">B52</text>
<text x="49.3" y="134.1">CARD_SMBCLK</text>
<text x="49.3" y="137.3">CARD_SMBDAT</text>
<text x="201.7" y="132.8">WLAN_SMBCLK</text>
<text x="201.7" y="136">WLAN_SMBDATA</text>
<text x="219.3" y="132.7">30</text>
<text x="219.3" y="135.9">32</text>
<text x="217.7" y="143.9">9</text>
<text x="33.7" y="148.7">1G</text>
<text x="41.7" y="147.1">B50</text>
<text x="49.7" y="147.2">CHARGER_SMBCLK</text>
<text x="108.9" y="147.1">16</text>
<text x="217.7" y="147.1">8</text>
<text x="33.7" y="151.9">1G</text>
<text x="41.7" y="150.3">A47</text>
<text x="49.7" y="150.5">CHARGER_SMBDAT</text>
<text x="108.9" y="150.3">15</text>
<text x="41.7" y="167.9">A7</text>
<text x="33.7" y="169.5">2D</text>
<text x="41.7" y="172.7">B7</text>
<text x="48" y="172.8">CKG_FFS_SMBDAT</text>
<text x="48" y="168">CKG_FFS_SMBCLK</text>
<text x="147.6" y="172.1">31</text>
<text x="147.6" y="168.4">32</text>
<text x="33.7" y="174.3">2D</text>
<text x="33.7" y="185.5">2A</text>
<text x="41.7" y="183.9">B49</text>
<text x="46.4" y="184">DAI_GPU_R3P_SMBCLK</text>
<text x="144.4" y="184.9">8</text>
<text x="33.7" y="188.7">2A</text>
<text x="41.7" y="187.1">B48</text>
<text x="46.4" y="187.2">DAI_GPU_R3P_SMBDAT</text>
<text x="144.4" y="188.1">9</text>
<text x="147.3" y="196.7">18</text>
<text x="147.3" y="199.9">19</text>
</g>
<g font-size="1.4">
<text x="228.9" y="196.6">Title</text>
<text x="228.9" y="201.4">Size</text>
<text x="235.3" y="201.4">Document Number</text>
<text x="281.7" y="201.4">Rev</text>
<text x="283.3" y="203">0.1</text>
<text x="228.9" y="206.2">Date:</text>
<text x="235.1" y="206">Monday, July 13, 2009</text>
<text x="260.9" y="206.2">Sheet</text>
<text x="267.8" y="206">5</text>
<text x="273.7" y="206.2">of</text>
<text x="279.8" y="206">51</text>
</g>
<g font-size="1.1">
<text x="30.1" y="1.1">5</text>
<text x="87" y="1.1">4</text>
<text x="144" y="1.1">3</text>
<text x="201" y="1.1">2</text>
<text x="257.9" y="1.1">1</text>
<text x=".5" y="28.2">D</text>
<text x="286.9" y="28.2">D</text>
<text x=".5" y="79.3">C</text>
<text x="286.9" y="79.3">C</text>
<text x=".5" y="130.6">B</text>
<text x="286.9" y="130.6">B</text>
<text x=".5" y="181.7">A</text>
<text x="286.9" y="181.7">A</text>
<text x="30.1" y="207.6">5</text>
<text x="87" y="207.6">4</text>
<text x="144" y="207.6">3</text>
<text x="201" y="207.6">2</text>
<text x="257.9" y="207.6">1</text>
</g>
</svg>
